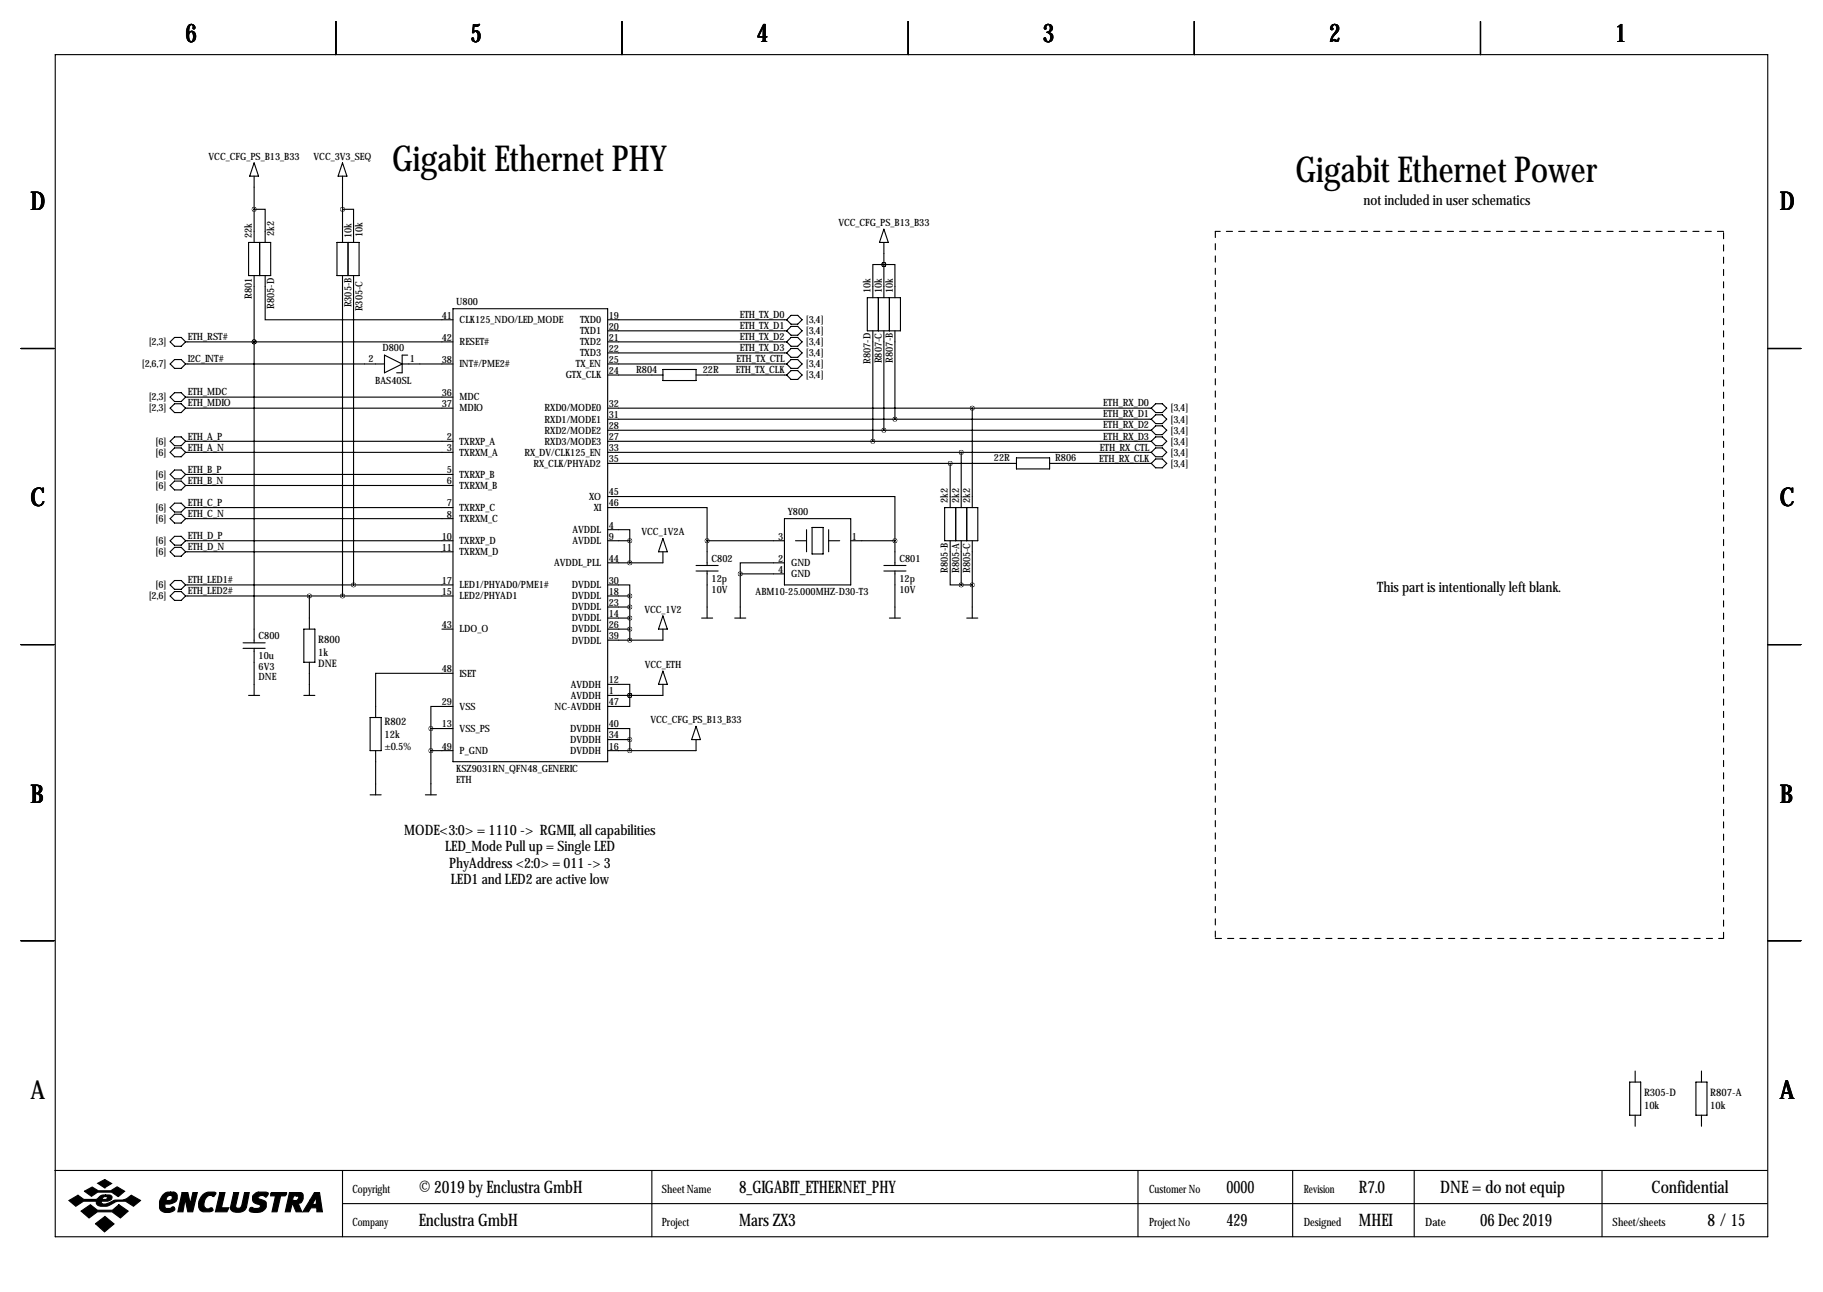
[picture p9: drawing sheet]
<svg xmlns="http://www.w3.org/2000/svg" width="419mm" height="297mm" viewBox="0 0 419 297" stroke-linecap="round" stroke-linejoin="round" font-family="sans-serif">
<g fill="none" stroke="#000" stroke-width=".25">
<path d="M12.7 12.6h393.7v271.7h-393.7zM77.2 4.9v7.7M143 4.9v7.7M208.8 4.9v7.7M274.6 4.9v7.7M340.4 4.9v7.7M58.4 37.5l1 3h-2zM78.7 37.5l1.1 3h-2.1zM57.1 55.7h5.1v7.7h-5.1zM58.4 48.1h2.6v7.6M58.4 40.5v15.2M59.7 55.7v7.7"/>
<path d="M77.5 55.7h5v7.7h-5zM78.7 48.1h2.6v7.6M78.7 40.5v15.2M80 55.7v7.7M203.2 52.7l1 3h-2zM203.2 55.7v12.7M39.1 78.6l1-1h1.6l1 1-1 1h-1.6zM42.7 78.6h61.4M58.4 78.6h.1M58.4 63.4v84.4M61 63.4v10.1h43.1M78.7 63.4v73.6"/>
<path d="M81.3 63.4v71.1M104.1 71h35.6v104.1h-35.6zM139.7 73.5h41.1M139.7 78.6h41.1M139.7 76.1h41.1M180.8 78.6l1.1-1h1.5l1 1-1 1h-1.5zM181.9 72.5h1.5l1 1-1 1h-1.5l-1.1-1zM181.9 75h1.5l1 1.1-1 1h-1.5l-1.1-1zM199.4 68.4h7.6v7.7h-7.6zM200.7 76.1v25.4M201.9 68.4v7.7M203.2 60.8h-2.5v7.6"/>
<path d="M203.2 60.8h.1M203.2 60.8h2.5v7.6M203.2 76.1v22.8M204.5 68.4v7.7M205.7 76.1v20.3M4.8 80.1h7.6M39.1 83.7l1-1h1.6l1 1-1 1h-1.6zM39.1 91.3l1-1h1.6l1 1-1 1h-1.6zM39.1 93.8l1-1h1.6l1 1-1 1.1h-1.6zM42.7 83.7h45.7M42.7 91.3h61.4M42.7 93.8h61.4"/>
<path d="M88.4 81.6l4.1 2.1-4.1 2zM92.5 83.7h11.6M93.7 81.6h-1.2v4.1h-1.3M139.7 83.7h41.1M139.7 93.8h125M139.7 81.1h41.1M139.7 86.2h12.7M139.7 96.4h125M139.7 98.9h125M152.4 84.9h7.6v2.6h-7.6zM160 86.2h20.8M180.8 81.1l1.1-1h1.5l1 1-1 1.1h-1.5z"/>
<path d="M180.8 83.7l1.1-1h1.5l1 1-1 1h-1.5zM181.9 85.2h1.5l1 1-1 1h-1.5l-1.1-1zM223.5 93.8v22.9M264.7 93.8l1-1h1.5l1 1-1 1.1h-1.5zM265.7 95.4h1.5l1 1-1 1h-1.5l-1-1zM265.7 97.9h1.5l1 1-1 1h-1.5l-1-1zM406.4 80.1h7.6M39.1 101.5l1-1.1h1.6l1 1.1-1 1h-1.6zM39.1 109.1l1-1h1.6l1 1-1 1h-1.6zM39.1 111.6l1-1h1.6l1 1-1 1h-1.6zM39.1 116.7l1-1h1.6l1 1-1 1h-1.6zM39.1 119.2l1-1h1.6l1 1-1 1.1h-1.6z"/>
<path d="M40.1 103h1.6l1 1-1 1h-1.6l-1-1zM42.7 101.5h61.4M42.7 104h61.4M42.7 109.1h61.4M42.7 111.6h61.4M42.7 116.7h61.4M42.7 119.2h61.4M139.7 114.2h66v10.1M139.7 116.7h22.9v7.6M139.7 101.5h125M139.7 104h125M139.7 106.5h94"/>
<path d="M180.3 119.2h15.3v15.3h-15.3zM217.2 116.7h7.6v7.6h-7.6zM218.4 106.5v10.2M219.7 116.7v7.6M221 104v12.7M222.2 116.7v7.6M233.7 105.3h7.6v2.5h-7.6zM241.3 106.5h23.4M264.7 101.5l1-1.1h1.5l1 1.1-1 1h-1.5zM265.7 103h1.5l1 1-1 1h-1.5l-1-1zM265.7 105.5h1.5l1 1-1 1.1h-1.5l-1-1.1zM39.1 124.3l1-1h1.6l1 1-1 1h-1.6z"/>
<path d="M39.1 126.9l1-1.1h1.6l1 1.1-1 1h-1.6zM39.1 134.5l1-1h1.6l1 1-1 1h-1.6zM39.1 137l1-1h1.6l1 1-1 1h-1.6zM42.7 124.3h61.4M42.7 126.9h61.4M42.7 134.5h61.4M42.7 137h61.4M71.1 137v7.6M139.7 134.5h5.1v2.5M139.7 121.8h5.1v2.5M139.7 124.3h5.1M139.7 137h5.1"/>
<path d="M139.7 139.6h5.1M144.8 124.3v5.1M144.8 137v10.2M152.4 123.8l1 3.1h-2zM152.4 126.9v2.5h-12.7M160 130h5.1M160 131.3h5.1M162.6 124.3h17.7M162.6 124.3v5.7M162.6 131.3v10.8M170.2 131.9h10.1M170.2 131.9v10.2"/>
<path d="M180.3 129.4h-10.1v2.5M182.9 124.3h2.5M185.4 121.8v5.1M186.7 121.3h2.5v6.1h-2.5zM190.5 124.3h2.5M190.5 121.8v5.1M195.6 124.3h10.1M203.2 130h5.1M203.2 131.3h5.1M205.7 124.3v5.7M205.7 131.3v10.8M218.4 124.3v10.2h2.6"/>
<path d="M221 134.5h2.5M221 124.3v10.2M223.5 124.3v17.8M4.8 148.2h7.6M55.9 147.8h5.1M55.9 149.1h5.1M57.1 159.9h2.6M58.4 149.1v10.8M69.8 144.6h2.6v7.7h-2.6zM69.8 159.9h2.6M71.1 152.3v7.6M101.6 144.6h2.5"/>
<path d="M104.1 154.8h-17.7v10.2M139.7 157.3h5.1v2.6M139.7 144.6h5.1M139.7 142.1h5.1M144.8 159.9h.1M144.8 159.9v2.5h-5.1M152.4 141.6l1 3h-2zM152.4 144.6v2.6h-12.7M152.4 154.3l1 3h-2zM152.4 157.3v2.6h-12.7M161.3 142.1h2.5M168.9 142.1h2.5"/>
<path d="M204.5 142.1h2.5M222.2 142.1h2.6M406.4 148.2h7.6M85.1 165h2.5v7.6h-2.5zM86.4 172.6v10.1M99.1 167.5h5M99.1 172.6h5M99.1 167.5v15.2M104.1 162.4h-5v5.1M139.7 167.5h5.1v2.5M139.7 170h5.1M144.8 170v2.6"/>
<path d="M160 170v2.6h-20.3M160 167l1 3h-2zM85.1 182.7h2.5M97.8 182.7h2.5M4.8 216.3h7.6M406.4 216.3h7.6M374.6 248.8h2.6v7.6h-2.6zM375.9 246.2v2.6M375.9 256.4v2.5M389.9 248.8h2.5v7.6h-2.5zM391.2 246.2v2.6M391.2 256.4v2.5"/>
<path d="M12.6 269.1h393.7M78.7 269.1v15.2M78.7 276.7h327.6M149.9 269.1v15.2M261.6 269.1v15.2M297.2 269.1v15.2M325.1 269.1v15.2M368.3 269.1v15.2"/>
</g>
<g fill="#000" stroke="#000" stroke-width=".25">
<path d="M15.8 276l2.1-1.2 1.4 1h2.8l.3-.2a1.77 1.77 0 0 1 1.9-.9v.4l-.6 .2-.2 .5h.9l.3-.6-.4-.1v-.4h.9a.59 .59 0 0 1 .6 .7l-.2 .4-.8 .4h-1.4l-.1 .1 .1 .4a3.2 3.2 0 0 0 2.7-.7l.3-.1a4 4 0 0 0 3.8-1.1l2.1 1.2-1.6 1.3a4 4 0 0 0-5.5-.2 2.66 2.66 0 0 1-2.9-.2l-.1-.7h-3l-1.8 1.1zM19.4 273.9l1.8-1 1.4 .9h2.9l1.4-.9 1.8 1-1.5 1.2-1.5-1h-3.2l-1.5 .9zM22.5 272l1.6-.8 1.6 .9-1.6 1zM18.6 278.4l2.2-1.4 1.6 1.2h3.5l1.4-1.2 2.2 1.4-1.8 1.6-1.9-1.4h-3.4l-1.9 1.4zM37.4 274.7a1.75 1.75 0 0 1 1.8-.6v.7a.82 .82 0 0 0-.8 1.2h.6a.6 .6 0 0 0 .6-.5 .6 .6 0 0 0-.4-.7v-.7h.8l.5 .3a1.61 1.61 0 0 1 0 1.7 1.61 1.61 0 0 1-1.5 .7h-1v.9l.2 .1h.9l.7-.4 .4 .4a1.06 1.06 0 0 1-1.3 1 1.82 1.82 0 0 1-2.2-1.1 3.5 3.5 0 0 1 .7-3zM41.9 274.2h1.3l.5 2.6 .6-2.6h1.1l-1.1 4.4h-1.1l-.6-2.9-.5 2.9h-1.2zM46.7 274.6a2.78 2.78 0 0 1 2.9-.4l-.4 .9a1.32 1.32 0 0 0-2.1 .8l-.2 .8a.98 .98 0 0 0 1.1 1.2 .55 .55 0 0 1 .6-.2 .55 .55 0 0 1 .4 .6l-.7 .3-1.8-.1a1.79 1.79 0 0 1-.8-2.3zM50.5 274.2h1.2l-.8 3.5h1.7l-.4 .9h-2.7zM53.7 274.2h1.2l-.7 3.1a.73 .73 0 0 0 .7 .5 .73 .73 0 0 0 .7-.6l.6-3h1.1l-.7 3.4a2.28 2.28 0 0 1-3.6 .4v-.4zM58.3 274.7l.8-.6h2.1l.5 .2v.2l-.6 .7a.96 .96 0 0 0-1-.4 .96 .96 0 0 0-.8 .6l1.7 .8a1.71 1.71 0 0 1-.1 1.8 1.71 1.71 0 0 1-1.7 .8l-1.4-.2a.51 .51 0 0 1-.4-.7 .51 .51 0 0 1 .8-.2l1 .1a.52 .52 0 0 0 .6-.2 .52 .52 0 0 0-.2-.7 1.39 1.39 0 0 1-1.4-.6 1.39 1.39 0 0 1 .1-1.6zM62.2 274.4l.2-.2h3.5l-.1 .4-.3 .3h-1l-.8 3.7h-1.2l.8-3.7h-1.1zM66.5 274.2h1.7v.7h-.7l-.2 1.1h.9l.3-.3a.44 .44 0 0 0 .1-.5 .44 .44 0 0 0-.4-.3v-.7h1l.3 .2 .2 .3v.9a1.03 1.03 0 0 1-1.2 1l.9 2h-1.3l-.8-1.8h-.1l-.5 1.8h-1.1z"/>
<path d="M72.3 274.2h1.2l.6 4.4h-1.3v-.9h-1.3l-.6 .9h-1.3l1.7-2.7h1l-.4 .8 .2 .2h.4l.2-.2v-1.5l-.4 .7h-1zM21.9 281.3l2.2-1.6 2.1 1.7-2.2 1.8z"/>
</g>
<path d="M279.4 53.2v162.6M396.2 53.2h-116.8M279.4 215.8h116.8M396.2 215.8v-162.6" fill="none" stroke="#000" stroke-width=".25" stroke-dasharray="1.4 1.4"/>
<path d="M99 167.5a.05 .05 0 0 0 .1 0 .05 .05 0 0 0-.1 0zM99 172.6a.05 .05 0 0 0 .1 0 .05 .05 0 0 0-.1 0zM144.7 144.6a.05 .05 0 0 0 .1 0 .05 .05 0 0 0-.1 0zM144.7 142.1a.05 .05 0 0 0 .1 0 .05 .05 0 0 0-.1 0zM144.7 139.6a.05 .05 0 0 0 .1 0 .05 .05 0 0 0-.1 0zM144.7 137a.05 .05 0 0 0 .1 0 .05 .05 0 0 0-.1 0zM144.7 159.9a.05 .05 0 0 0 .1 0 .05 .05 0 0 0-.1 0zM200.6 101.5a.05 .05 0 0 0 .1 0 .05 .05 0 0 0-.1 0zM71.1 137a.05 .05 0 0 0 .1 0 .05 .05 0 0 0-.1 0zM144.7 124.3a.05 .05 0 0 0 .1 0 .05 .05 0 0 0-.1 0zM144.7 170a.05 .05 0 0 0 .1 0 .05 .05 0 0 0-.1 0zM144.7 147.2a.05 .05 0 0 0 .1 0 .05 .05 0 0 0-.1 0zM144.7 129.4a.05 .05 0 0 0 .1 0 .05 .05 0 0 0-.1 0zM144.7 172.6a.05 .05 0 0 0 .1 0 .05 .05 0 0 0-.1 0zM144.7 159.9a.05 .05 0 0 0 .1 0 .05 .05 0 0 0-.1 0zM58.4 78.6a.05 .05 0 0 0 .1 0 .05 .05 0 0 0-.1 0zM81.2 134.5a.05 .05 0 0 0 .1 0 .05 .05 0 0 0-.1 0zM78.7 137a.05 .05 0 0 0 .1 0 .05 .05 0 0 0-.1 0zM58.4 78.6a.05 .05 0 0 0 .1 0 .05 .05 0 0 0-.1 0zM78.7 48.1a.05 .05 0 0 0 .1 0 .05 .05 0 0 0-.1 0zM223.5 93.8a.05 .05 0 0 0 .1 0 .05 .05 0 0 0-.1 0zM220.9 104a.05 .05 0 0 0 .1 0 .05 .05 0 0 0-.1 0zM218.4 106.5a.05 .05 0 0 0 .1 0 .05 .05 0 0 0-.1 0zM205.7 96.4a.05 .05 0 0 0 .1 0 .05 .05 0 0 0-.1 0zM223.5 134.5a.05 .05 0 0 0 .1 0 .05 .05 0 0 0-.1 0zM220.9 134.5a.05 .05 0 0 0 .1 0 .05 .05 0 0 0-.1 0zM170.1 131.9a.05 .05 0 0 0 .1 0 .05 .05 0 0 0-.1 0zM162.5 124.3a.05 .05 0 0 0 .1 0 .05 .05 0 0 0-.1 0zM205.7 124.3a.05 .05 0 0 0 .1 0 .05 .05 0 0 0-.1 0zM58.4 48.1a.05 .05 0 0 0 .1 0 .05 .05 0 0 0-.1 0z" fill="#000" stroke="#000" stroke-width="1"/>
<g font-size="8.2">
<text x="90.1" y="39.2">Gigabit Ethernet PHY</text>
<text x="297.8" y="41.8">Gigabit Ethernet Power</text>
</g>
<g font-size="5.9">
<text x="42.7" y="9.8">6</text>
<text x="108.2" y="9.8">5</text>
<text x="174" y="9.8">4</text>
<text x="239.8" y="9.8">3</text>
<text x="305.6" y="9.8">2</text>
<text x="371.3" y="9.8">1</text>
<text x="7" y="48.4">D</text>
<text x="409.2" y="48.4">D</text>
<text x="7" y="116.4">C</text>
<text x="409.2" y="116.4">C</text>
<text x="7" y="184.5">B</text>
<text x="409.2" y="184.5">B</text>
<text x="7" y="252.6">A</text>
<text x="409.2" y="252.6">A</text>
</g>
<g font-size="4">
<text x="96.3" y="274.2">© 2019 by Enclustra GmbH</text>
<text x="169.9" y="274.2">8_GIGABIT_ETHERNET_PHY</text>
<text x="281.9" y="274.2">0000</text>
<text x="312.4" y="274.2">R7.0</text>
<text x="331.1" y="274.2">DNE = do not equip</text>
<text x="379.7" y="274.2">Confidential</text>
<text x="96.3" y="281.8">Enclustra GmbH</text>
<text x="169.9" y="281.8">Mars ZX3</text>
<text x="281.9" y="281.8">429</text>
<text x="312.4" y="281.8">MHEI</text>
<text x="340.3" y="281.8">06 Dec 2019</text>
<text x="392.6" y="281.8">8 / 15</text>
</g>
<g font-size="3.3">
<text x="313.5" y="47.1">not included in user schematics</text>
<text x="316.6" y="136">This part is intentionally left blank.</text>
<text x="92.9" y="191.9">MODE&lt;3:0&gt; = 1110 -&gt; RGMII, all capabilities</text>
<text x="102.3" y="195.7">LED_Mode Pull up = Single LED</text>
<text x="103.3" y="199.5">PhyAddress &lt;2:0&gt; = 011 -&gt; 3</text>
<text x="103.6" y="203.3">LED1 and LED2 are active low</text>
</g>
<g font-size="2.6">
<text x="81" y="274.2">Copyright</text>
<text x="152.1" y="274.2">Sheet Name</text>
<text x="264.2" y="274.2">Customer No</text>
<text x="299.7" y="274.2">Revision</text>
<text x="81" y="281.8">Company</text>
<text x="152.1" y="281.8">Project</text>
<text x="264.2" y="281.8">Project No</text>
<text x="299.7" y="281.8">Designed</text>
<text x="327.7" y="281.8">Date</text>
<text x="370.7" y="281.8">Sheet/sheets</text>
</g>
<g font-size="2.4">
<text x="73.2" y="147.9">R800</text>
<text x="73.2" y="150.8">1k</text>
<text x="73.2" y="153.3">DNE</text>
<text x="88.4" y="166.7">R802</text>
<text x="88.4" y="169.6">12k</text>
<text x="88.4" y="172.4">±0.5%</text>
<text x="378" y="252.1">R305-D</text>
<text x="378" y="254.9">10k</text>
<text x="393.2" y="252.1">R807-A</text>
<text x="393.2" y="254.9">10k</text>
</g>
<g font-size="2.3">
<text x="48" y="36.7">VCC_CFG_PS_B13_B33</text>
<text x="72.1" y="36.7">VCC_3V3_SEQ</text>
<text x="192.7" y="51.9">VCC_CFG_PS_B13_B33</text>
<text x="57.9" y="54.7" transform="rotate(-90 57.9 54.7)">22k</text>
<text x="63" y="54.2" transform="rotate(-90 63 54.2)">2k2</text>
<text x="80.8" y="54.7" transform="rotate(-90 80.8 54.7)">10k</text>
<text x="83.3" y="54.5" transform="rotate(-90 83.3 54.5)">10k</text>
<text x="57.9" y="68.7" transform="rotate(-90 57.9 68.7)">R801</text>
<text x="63" y="71" transform="rotate(-90 63 71)">R805-D</text>
<text x="80.8" y="70.7" transform="rotate(-90 80.8 70.7)">R305-B</text>
<text x="83.3" y="71.6" transform="rotate(-90 83.3 71.6)">R305-C</text>
<text x="104.9" y="70.2">U800</text>
<text x="200.2" y="67.4" transform="rotate(-90 200.2 67.4)">10k</text>
<text x="202.7" y="67.4" transform="rotate(-90 202.7 67.4)">10k</text>
<text x="205.2" y="67.4" transform="rotate(-90 205.2 67.4)">10k</text>
<text x="101.5" y="73.3">41</text>
<text x="105.7" y="74.3">CLK125_NDO/LED_MODE</text>
<text x="133.3" y="74.3">TXD0</text>
<text x="133.3" y="76.8">TXD1</text>
<text x="140" y="73.3">19</text>
<text x="140" y="75.8">20</text>
<text x="170.1" y="73.1">ETH_TX_D0</text>
<text x="170.1" y="75.7">ETH_TX_D1</text>
<text x="185.3" y="74.3">[3,4]</text>
<text x="185.3" y="76.8">[3,4]</text>
<text x="34.2" y="79.4">[2,3]</text>
<text x="43.2" y="83.3">I2C_INT#</text>
<text x="43.2" y="78.2">ETH_RST#</text>
<text x="84.7" y="83.2">2</text>
<text x="87.9" y="80.6">D800</text>
<text x="94.2" y="83.2">1</text>
<text x="101.5" y="78.3">42</text>
<text x="101.5" y="83.4">38</text>
<text x="105.7" y="79.4">RESET#</text>
<text x="133.3" y="79.4">TXD2</text>
<text x="133.3" y="81.9">TXD3</text>
<text x="140" y="78.3">21</text>
<text x="140" y="80.9">22</text>
<text x="140" y="83.4">25</text>
<text x="169.3" y="83.3">ETH_TX_CTL</text>
<text x="170.1" y="78.2">ETH_TX_D2</text>
<text x="170.1" y="80.7">ETH_TX_D3</text>
<text x="185.3" y="79.4">[3,4]</text>
<text x="185.3" y="81.9">[3,4]</text>
<text x="200.2" y="83.7" transform="rotate(-90 200.2 83.7)">R807-D</text>
<text x="202.7" y="83.5" transform="rotate(-90 202.7 83.5)">R807-C</text>
<text x="205.2" y="83.4" transform="rotate(-90 205.2 83.4)">R807-B</text>
<text x="32.6" y="84.4">[2,6,7]</text>
<text x="86.3" y="88.3">BAS40SL</text>
<text x="105.7" y="84.4">INT#/PME2#</text>
<text x="130" y="87">GTX_CLK</text>
<text x="132.4" y="84.4">TX_EN</text>
<text x="140" y="86">24</text>
<text x="146.3" y="85.7">R804</text>
<text x="161.5" y="85.7">22R</text>
<text x="169.2" y="85.8">ETH_TX_CLK</text>
<text x="185.3" y="87">[3,4]</text>
<text x="185.3" y="84.4">[3,4]</text>
<text x="34.2" y="92.1">[2,3]</text>
<text x="34.2" y="94.6">[2,3]</text>
<text x="43.2" y="90.9">ETH_MDC</text>
<text x="43.2" y="93.4">ETH_MDIO</text>
<text x="101.5" y="91">36</text>
<text x="101.5" y="93.6">37</text>
<text x="105.7" y="92.1">MDC</text>
<text x="105.7" y="94.6">MDIO</text>
<text x="125.2" y="94.6">RXD0/MODE0</text>
<text x="140" y="93.6">32</text>
<text x="253.6" y="93.4">ETH_RX_D0</text>
<text x="253.6" y="96">ETH_RX_D1</text>
<text x="269.1" y="94.6">[3,4]</text>
<text x="43.2" y="101.1">ETH_A_P</text>
<text x="102.7" y="101.2">2</text>
<text x="125.2" y="97.1">RXD1/MODE1</text>
<text x="125.2" y="99.7">RXD2/MODE2</text>
<text x="140" y="96.1">31</text>
<text x="140" y="98.7">28</text>
<text x="140" y="101.2">27</text>
<text x="253.6" y="98.5">ETH_RX_D2</text>
<text x="253.6" y="101.1">ETH_RX_D3</text>
<text x="269.1" y="97.1">[3,4]</text>
<text x="269.1" y="99.7">[3,4]</text>
<text x="35.8" y="102.2">[6]</text>
<text x="35.8" y="104.8">[6]</text>
<text x="43.2" y="103.6">ETH_A_N</text>
<text x="102.7" y="103.7">3</text>
<text x="105.7" y="102.2">TXRXP_A</text>
<text x="105.7" y="104.8">TXRXM_A</text>
<text x="120.5" y="104.8">RX_DV/CLK125_EN</text>
<text x="122.6" y="107.3">RX_CLK/PHYAD2</text>
<text x="125.2" y="102.2">RXD3/MODE3</text>
<text x="140" y="103.7">33</text>
<text x="140" y="106.3">35</text>
<text x="228.5" y="106">22R</text>
<text x="242.6" y="106">R806</text>
<text x="252.7" y="106.1">ETH_RX_CLK</text>
<text x="252.9" y="103.6">ETH_RX_CTL</text>
<text x="269.1" y="102.2">[3,4]</text>
<text x="269.1" y="104.8">[3,4]</text>
<text x="269.1" y="107.3">[3,4]</text>
<text x="35.8" y="109.8">[6]</text>
<text x="35.8" y="112.4">[6]</text>
<text x="43.2" y="108.7">ETH_B_P</text>
<text x="43.2" y="111.2">ETH_B_N</text>
<text x="102.7" y="108.8">5</text>
<text x="102.7" y="111.4">6</text>
<text x="105.7" y="109.8">TXRXP_B</text>
<text x="105.7" y="112.4">TXRXM_B</text>
<text x="140" y="113.9">45</text>
<text x="35.8" y="117.5">[6]</text>
<text x="43.2" y="116.3">ETH_C_P</text>
<text x="43.2" y="118.8">ETH_C_N</text>
<text x="102.7" y="116.4">7</text>
<text x="102.7" y="119">8</text>
<text x="105.7" y="117.5">TXRXP_C</text>
<text x="135.4" y="114.9">XO</text>
<text x="136.5" y="117.5">XI</text>
<text x="140" y="116.4">46</text>
<text x="181.1" y="118.5">Y800</text>
<text x="217.9" y="115.7" transform="rotate(-90 217.9 115.7)">2k2</text>
<text x="220.5" y="115.7" transform="rotate(-90 220.5 115.7)">2k2</text>
<text x="223" y="115.7" transform="rotate(-90 223 115.7)">2k2</text>
<text x="35.8" y="120">[6]</text>
<text x="35.8" y="125.1">[6]</text>
<text x="43.2" y="123.9">ETH_D_P</text>
<text x="101.5" y="124.1">10</text>
<text x="105.7" y="120">TXRXM_C</text>
<text x="105.7" y="125.1">TXRXP_D</text>
<text x="131.6" y="122.5">AVDDL</text>
<text x="131.6" y="125.1">AVDDL</text>
<text x="140" y="121.5">4</text>
<text x="140" y="124.1">9</text>
<text x="147.5" y="123">VCC_1V2A</text>
<text x="178.9" y="124.1">3</text>
<text x="195.8" y="124.1">1</text>
<text x="35.8" y="127.6">[6]</text>
<text x="43.2" y="126.5">ETH_D_N</text>
<text x="101.5" y="126.6">11</text>
<text x="105.7" y="127.6">TXRXM_D</text>
<text x="127.4" y="130.2">AVDDL_PLL</text>
<text x="140" y="129.1">44</text>
<text x="163.6" y="129.1">C802</text>
<text x="178.9" y="129.1">2</text>
<text x="178.9" y="131.7">4</text>
<text x="181.9" y="130.2">GND</text>
<text x="206.8" y="129.1">C801</text>
<text x="217.9" y="131.6" transform="rotate(-90 217.9 131.6)">R805-B</text>
<text x="220.5" y="131.8" transform="rotate(-90 220.5 131.8)">R805-A</text>
<text x="223" y="131.8" transform="rotate(-90 223 131.8)">R805-C</text>
<text x="34.2" y="137.8">[2,6]</text>
<text x="35.8" y="135.2">[6]</text>
<text x="43.2" y="134.1">ETH_LED1#</text>
<text x="43.2" y="136.6">ETH_LED2#</text>
<text x="101.5" y="134.2">17</text>
<text x="101.5" y="136.8">15</text>
<text x="105.7" y="135.2">LED1/PHYAD0/PME1#</text>
<text x="105.7" y="137.8">LED2/PHYAD1</text>
<text x="131.5" y="135.2">DVDDL</text>
<text x="131.5" y="137.8">DVDDL</text>
<text x="140" y="134.2">30</text>
<text x="140" y="136.8">18</text>
<text x="163.6" y="133.7">12p</text>
<text x="163.6" y="136.3">10V</text>
<text x="173.7" y="136.8">ABM10-25.000MHZ-D30-T3</text>
<text x="181.9" y="132.7">GND</text>
<text x="206.8" y="133.7">12p</text>
<text x="206.8" y="136.3">10V</text>
<text x="131.5" y="140.3">DVDDL</text>
<text x="131.5" y="142.9">DVDDL</text>
<text x="140" y="139.3">23</text>
<text x="140" y="141.8">14</text>
<text x="148.1" y="140.8">VCC_1V2</text>
<text x="59.4" y="146.9">C800</text>
<text x="101.5" y="144.4">43</text>
<text x="105.7" y="145.4">LDO_O</text>
<text x="131.5" y="145.4">DVDDL</text>
<text x="131.5" y="147.9">DVDDL</text>
<text x="140" y="144.4">26</text>
<text x="140" y="146.9">39</text>
<text x="59.4" y="151.5">10u</text>
<text x="59.4" y="154">6V3</text>
<text x="101.5" y="154.5">48</text>
<text x="105.7" y="155.6">ISET</text>
<text x="148.2" y="153.5">VCC_ETH</text>
<text x="59.4" y="156.3">DNE</text>
<text x="131.2" y="158.1">AVDDH</text>
<text x="131.2" y="160.6">AVDDH</text>
<text x="140" y="157.1">12</text>
<text x="140" y="159.6">1</text>
<text x="101.5" y="162.2">29</text>
<text x="101.5" y="167.2">13</text>
<text x="105.7" y="163.2">VSS</text>
<text x="127.5" y="163.2">NC-AVDDH</text>
<text x="140" y="162.2">47</text>
<text x="140" y="167.2">40</text>
<text x="149.6" y="166.2">VCC_CFG_PS_B13_B33</text>
<text x="101.5" y="172.3">49</text>
<text x="105.7" y="168.3">VSS_PS</text>
<text x="105.7" y="173.3">P_GND</text>
<text x="131.1" y="168.3">DVDDH</text>
<text x="131.1" y="170.8">DVDDH</text>
<text x="131.1" y="173.3">DVDDH</text>
<text x="140" y="169.8">34</text>
<text x="140" y="172.3">16</text>
<text x="104.9" y="177.4">KSZ9031RN_QFN48_GENERIC</text>
<text x="104.9" y="180">ETH</text>
</g>
</svg>
